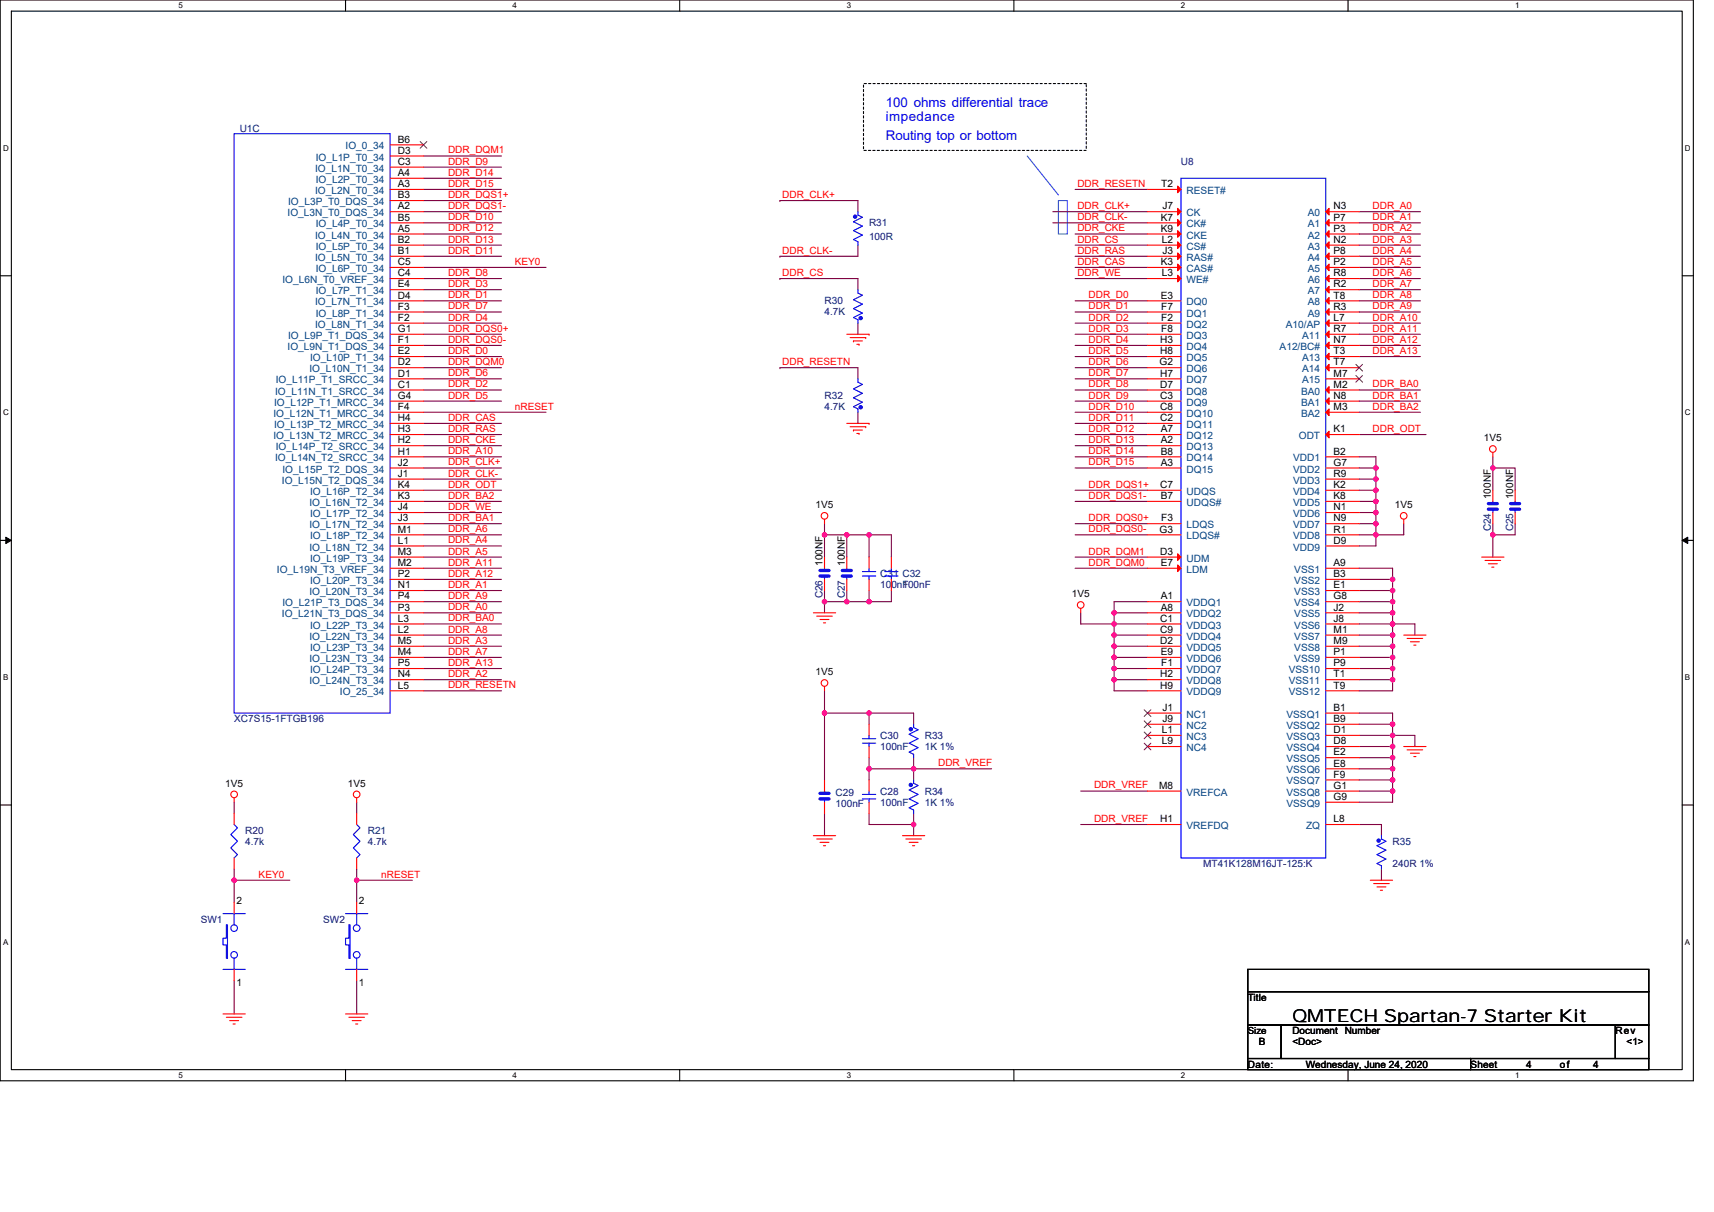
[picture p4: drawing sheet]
<svg xmlns="http://www.w3.org/2000/svg" width="297mm" height="210mm" viewBox="0 0 297 210" stroke-linecap="round" stroke-linejoin="round" font-family="sans-serif">
<path d="M0 0h293.5v187.2h-293.5zM2 1.9h289.5v183.4h-289.5z" fill="none" stroke="#000" stroke-width=".19"/>
<g fill="#fff">
<path d="M30.9 .2h.8v1.5h-.8z"/>
<path d="M30.9 185.5h.8v1.6h-.8z"/>
</g>
<path d="M59.9 0v1.9M59.9 185.3v1.9" fill="none" stroke="#000" stroke-width=".19"/>
<g fill="#fff">
<path d="M88.8 .2h.8v1.5h-.8z"/>
<path d="M88.8 185.5h.8v1.6h-.8z"/>
</g>
<path d="M117.8 0v1.9M117.8 185.3v1.9" fill="none" stroke="#000" stroke-width=".19"/>
<g fill="#fff">
<path d="M146.7 .2h.8v1.5h-.8z"/>
<path d="M146.7 185.5h.8v1.6h-.8z"/>
</g>
<path d="M175.7 0v1.9M175.7 185.3v1.9" fill="none" stroke="#000" stroke-width=".19"/>
<g fill="#fff">
<path d="M204.7 .2h.7v1.5h-.7z"/>
<path d="M204.7 185.5h.7v1.6h-.7z"/>
</g>
<path d="M233.6 0v1.9M233.6 185.3v1.9" fill="none" stroke="#000" stroke-width=".19"/>
<g fill="#fff">
<path d="M262.6 .2h.7v1.5h-.7z"/>
<path d="M262.6 185.5h.7v1.6h-.7z"/>
<path d="M.5 24.9h1v1.5h-1z"/>
<path d="M292 24.9h1v1.5h-1z"/>
<path d="M.5 70.7h1v1.5h-1z"/>
<path d="M292 70.7h1v1.5h-1z"/>
</g>
<path d="M0 47.8h2M291.5 47.8h2" fill="none" stroke="#000" stroke-width=".19"/>
<g fill="#fff">
<path d="M.5 116.5h.9v1.6h-.9z"/>
<path d="M292 116.5h.9v1.6h-.9z"/>
</g>
<path d="M0 93.6h2M291.5 93.6h2" fill="none" stroke="#000" stroke-width=".19"/>
<path d="M1 93.1l1 .5-1 .6zM291.5 93.6l1-.5v1.1z" fill="#000"/>
<path d="M1 93.1l1 .5-1 .6zM291.5 93.6l1-.5v1.1z" fill="none" stroke="#000" stroke-width=".17"/>
<g fill="#fff">
<path d="M.5 162.4h.9v1.5h-.9z"/>
<path d="M292 162.4h.9v1.5h-.9z"/>
</g>
<path d="M0 139.5h2M291.5 139.5h2M216.2 167.9h69.5v3.9h-69.5zM216.2 171.8h69.5v5.8h-69.5zM216.2 177.6h5.8v5.8h-5.8zM222 177.6h57.9v5.8h-57.9zM279.9 177.6h5.8v5.8h-5.8zM216.2 183.4h38.7v1.9h-38.7zM254.9 183.4h30.8v1.9h-30.8z" fill="none" stroke="#000" stroke-width=".19"/>
<path d="M178 27l5.4 6.8M183.4 34.7h1.6v5.8h-1.6z" fill="none" stroke="#0080ff" stroke-width=".19"/>
<path d="M149.6 14.5h38.7v11.6h-38.7z" fill="none" stroke="#000" stroke-width=".19" stroke-dasharray=".4 .4"/>
<g fill="none" stroke="#800040" stroke-width=".19">
<path d="M73.4 29h13.5M73.4 30.9h13.5M73.4 27h13.5M73.4 32.8h13.5M73.4 38.6h13.5M73.4 34.7h13.5M73.4 36.7h13.5M135.2 34.7h13.5v2M135.2 34.7h.1M182.5 38.6h16.4M182.5 36.7h16.4M186.3 32.8h12.6"/>
<path d="M235.5 38.6h10.7M235.5 36.7h10.7M73.4 59.8h13.5M73.4 57.9h13.5M73.4 56h13.5M73.4 50.2h13.5M73.4 54.1h13.5M73.4 52.1h13.5M73.4 40.5h13.5M73.4 42.5h13.5M73.4 44.4h13.5M73.4 48.3h13.5"/>
<path d="M73.4 46.3h21.2M135.2 48.3h13.5v1.9M135.2 44.4h.1M135.2 48.3h.1M148.7 56v1.9M148.7 42.5v1.9h-13.5M186.3 59.8h12.6M186.3 57.9h12.6M186.3 56h12.6M186.3 54.1h12.6M186.3 52.1h12.6M186.3 44.4h12.6"/>
<path d="M186.3 42.5h12.6M186.3 40.5h12.6M186.3 48.3h12.6M186.3 46.3h12.6M235.5 44.4h10.7M235.5 42.5h10.7M235.5 40.5h10.7M235.5 52.1h10.7M235.5 50.2h10.7M235.5 48.3h10.7M235.5 46.3h10.7M235.5 59.8h10.7"/>
<path d="M235.5 57.9h10.7M235.5 56h10.7M235.5 54.1h10.7M73.4 77.2h13.5M73.4 75.3h13.5M73.4 73.4h13.5M73.4 79.1h13.5M73.4 61.8h13.5M73.4 63.7h13.5M73.4 65.6h13.5M73.4 67.6h13.5M73.4 69.5h13.5"/>
<path d="M73.4 71.4h21.2M135.2 63.7h13.5v1.9M135.2 63.7h.1M148.7 71.4v2M186.3 69.5h12.6M186.3 67.6h12.6M186.3 65.6h12.6M186.3 63.7h12.6M186.3 61.8h12.6M186.3 79.1h12.6M186.3 77.2h12.6M186.3 75.3h12.6"/>
<path d="M186.3 73.4h12.6M186.3 71.4h12.6M235.5 75.3h11.6M235.5 61.8h10.7M235.5 71.4h10.7M235.5 69.5h10.7M235.5 67.6h10.7M235.5 79.1h2.9v2M258.7 79.1v2M73.4 88.8h13.5M73.4 86.9h13.5M73.4 84.9h13.5"/>
<path d="M73.4 83h13.5M73.4 81.1h13.5M73.4 96.5h13.5M73.4 94.6h13.5M73.4 92.7h13.5M73.4 90.7h13.5M73.4 98.5h13.5M142.9 92.7v3.8M142.9 90.7v2h3.8M146.7 92.7v3.8M146.7 92.7h3.9M150.6 92.7h.1"/>
<path d="M150.6 92.7v3.8M150.6 92.7h3.9v3.8M186.3 81.1h12.6M186.3 84.9h12.6M186.3 86.9h12.6M186.3 90.7h12.6M186.3 92.7h12.6M186.3 98.5h12.6M186.3 96.5h12.6M235.5 92.7h2.9M235.5 88.8h2.9M235.5 90.7h2.9"/>
<path d="M235.5 81.1h2.9M235.5 83h2.9v1.9M235.5 84.9h2.9v2M235.5 86.9h2.9v1.9M235.5 98.5h5.8v1.9M238.4 92.7v1.9h-2.9M238.4 88.8v1.9M238.4 81.1v1.9M238.4 90.7v2M243.3 90.7v2h-4.9M258.7 81.1h3.9v3.8M258.7 81.1v3.8"/>
<path d="M258.7 90.7v2M258.7 92.7v3.8M262.6 90.7v2h-3.9M73.4 104.2h13.5M73.4 106.2h13.5M73.4 119.7h13.5M73.4 110h13.5M73.4 108.1h13.5M73.4 102.3h13.5M73.4 100.4h13.5M73.4 112h13.5M73.4 113.9h13.5"/>
<path d="M73.4 115.8h13.5M73.4 117.8h13.5M142.9 119.7v3.8M142.9 102.3v1.9h3.8M142.9 104.2h.1M142.9 104.2v2M146.7 102.3v1.9M146.7 104.2h3.9M150.6 102.3v1.9h3.9v-1.9M150.6 104.2h.1M187.3 106.2v1.9h5.8M193.1 106.2v1.9"/>
<path d="M193.1 106.2h.1M193.1 117.8v1.9h5.8M193.1 113.9v1.9M193.1 113.9h5.8M193.1 112v1.9M193.1 110v2M193.1 108.1v1.9M193.1 115.8v2M193.1 106.2h5.8M193.1 112h5.8M193.1 110h5.8M193.1 108.1h5.8"/>
<path d="M193.1 117.8h5.8M193.1 115.8h5.8M198.9 104.2h-5.8v2M235.5 113.9h5.8M235.5 104.2h5.8M235.5 102.3h5.8M235.5 100.4h5.8v1.9M235.5 112h5.8v1.9M235.5 110h5.8M235.5 108.1h5.8M235.5 106.2h5.8M235.5 117.8h5.8"/>
<path d="M235.5 115.8h5.8M241.3 108.1h3.9v1.9M241.3 102.3v1.9M241.3 117.8v1.9h-5.8M241.3 110v2M241.3 106.2v1.9M241.3 108.1v1.9M241.3 113.9v1.9M241.3 115.8v2M241.3 104.2v2M40.6 139v1.9M61.8 139v1.9"/>
<path d="M142.9 123.5v11.6M142.9 123.5h.1M142.9 123.5h7.7M150.6 123.5h7.7v2M150.6 133.2h7.7M150.6 133.2v1.9M150.6 131.3v1.9M150.6 123.5v2M158.3 133.2v1.9M158.3 131.3v1.9M158.3 133.2h13.5M187.3 137.1h11.6"/>
<path d="M235.5 137.1h5.8v1.9h-5.8M235.5 123.5h5.8v2M235.5 129.3h5.8M235.5 127.4h5.8v1.9M235.5 125.5h5.8v1.9h3.9v1.9M235.5 133.2h5.8M235.5 131.3h5.8M235.5 135.1h5.8M241.3 135.1v2M241.3 129.3v2M241.3 133.2v1.9M241.3 131.3v1.9"/>
<path d="M40.6 152.5h9.6M40.6 150.6v5.8M61.8 152.5h9.7M61.8 152.5v3.9M61.8 150.6v1.9M142.9 140.9v3.9M150.6 140.9v1.9h7.7M158.3 140.9v1.9M158.3 142.8v2M187.3 142.8h11.6M235.5 142.8h3.9v2M239.4 150.6v1.9"/>
<path d="M40.6 169.9v5.8M61.8 169.9v5.8"/>
</g>
<g fill="#f0f" stroke="#f0f" stroke-width=".19">
<circle cx="238.4" cy="88.8" r=".38"/>
<circle cx="238.4" cy="81.1" r=".38"/>
<circle cx="238.4" cy="84.9" r=".38"/>
<circle cx="238.4" cy="86.9" r=".38"/>
<circle cx="238.4" cy="83" r=".38"/>
<circle cx="241.3" cy="131.3" r=".38"/>
<circle cx="241.3" cy="129.3" r=".38"/>
<circle cx="241.3" cy="127.4" r=".38"/>
<circle cx="241.3" cy="125.5" r=".38"/>
<circle cx="241.3" cy="135.1" r=".38"/>
<circle cx="241.3" cy="133.2" r=".38"/>
<circle cx="241.3" cy="137.1" r=".38"/>
<circle cx="238.4" cy="90.7" r=".38"/>
<circle cx="241.3" cy="113.9" r=".38"/>
<circle cx="150.6" cy="123.5" r=".38"/>
<circle cx="142.9" cy="123.5" r=".38"/>
<circle cx="241.3" cy="104.2" r=".38"/>
<circle cx="241.3" cy="102.3" r=".38"/>
<circle cx="241.3" cy="100.4" r=".38"/>
<circle cx="241.3" cy="112" r=".38"/>
<circle cx="241.3" cy="110" r=".38"/>
<circle cx="241.3" cy="106.2" r=".38"/>
<circle cx="241.3" cy="108.1" r=".38"/>
<circle cx="241.3" cy="117.8" r=".38"/>
<circle cx="241.3" cy="115.8" r=".38"/>
<circle cx="158.3" cy="142.8" r=".38"/>
<circle cx="158.3" cy="133.2" r=".38"/>
<circle cx="258.7" cy="81.1" r=".38"/>
<circle cx="258.7" cy="92.7" r=".38"/>
<circle cx="238.4" cy="92.7" r=".38"/>
<circle cx="193.1" cy="106.2" r=".38"/>
<circle cx="193.1" cy="112" r=".38"/>
<circle cx="193.1" cy="113.9" r=".38"/>
<circle cx="193.1" cy="110" r=".38"/>
<circle cx="142.9" cy="92.7" r=".38"/>
<circle cx="193.1" cy="108.1" r=".38"/>
<circle cx="193.1" cy="117.8" r=".38"/>
<circle cx="193.1" cy="115.8" r=".38"/>
<circle cx="142.9" cy="104.2" r=".38"/>
<circle cx="150.6" cy="133.2" r=".38"/>
<circle cx="146.7" cy="92.7" r=".38"/>
<circle cx="150.6" cy="92.7" r=".38"/>
<circle cx="146.7" cy="104.2" r=".38"/>
<circle cx="150.6" cy="104.2" r=".38"/>
<circle cx="61.8" cy="152.5" r=".38"/>
<circle cx="40.6" cy="152.5" r=".38"/>
</g>
<g fill="none" stroke="#f00" stroke-width=".19">
<path d="M67.6 25.1h5.8M67.6 27h5.8M67.6 29h5.8M67.6 30.9h5.8M67.6 32.8h5.8M67.6 34.7h5.8M67.6 36.7h5.8M67.6 38.6h5.8M198.9 36.7h5.8M198.9 38.6h5.8M198.9 32.8h5.8M229.8 36.7h5.7"/>
<path d="M229.8 38.6h5.7M67.6 40.5h5.8M67.6 42.5h5.8M67.6 44.4h5.8M67.6 46.3h5.8M67.6 48.3h5.8M67.6 50.2h5.8M67.6 52.1h5.8M67.6 54.1h5.8M67.6 56h5.8M67.6 57.9h5.8M67.6 59.8h5.8"/>
<path d="M146.7 57.9h3.9M147.3 58.5h2.7M147.9 59.1h1.6M147.9 59.1h.1M148.5 59.7h.4M148.9 59.7h.1M150 58.5h.1M150.6 57.9h.1M198.9 40.5h5.8M198.9 42.5h5.8M198.9 44.4h5.8M198.9 46.3h5.8"/>
<path d="M198.9 48.3h5.8M198.9 52.1h5.8M198.9 54.1h5.8M198.9 56h5.8M198.9 57.9h5.8M198.9 59.8h5.8M229.8 40.5h5.7M229.8 42.5h5.7M229.8 44.4h5.7M229.8 46.3h5.7M229.8 48.3h5.7M229.8 50.2h5.7"/>
<path d="M229.8 52.1h5.7M229.8 54.1h5.7M229.8 56h5.7M229.8 57.9h5.7M229.8 59.8h5.7M67.6 61.8h5.8M67.6 63.7h5.8M67.6 65.6h5.8M67.6 67.6h5.8M67.6 69.5h5.8M67.6 71.4h5.8M67.6 73.4h5.8"/>
<path d="M67.6 75.3h5.8M67.6 77.2h5.8M67.6 79.1h5.8M146.7 73.4h3.9M147.3 73.9h2.7M147.9 74.5h1.6M147.9 74.5h.1M148.5 75.1h.4M148.7 71.4h.1M148.7 65.6h.1M148.9 75.1h.1M150 73.9h.1"/>
<path d="M150.6 73.4h.1M198.9 61.8h5.8M198.9 63.7h5.8M198.9 65.6h5.8M198.9 67.6h5.8M198.9 71.4h5.8M198.9 73.4h5.8M198.9 79.1h5.8M198.9 75.3h5.8M198.9 77.2h5.8M198.9 69.5h5.8M229.8 61.8h5.7"/>
<path d="M229.8 63.7h5.7M229.8 67.6h5.7M229.8 69.5h5.7M229.8 71.4h5.7M229.8 75.3h5.7M229.8 79.1h5.7M229.8 65.6h5.7M258.7 78.4v.7M67.6 81.1h5.8M67.6 83h5.8M67.6 84.9h5.8M67.6 86.9h5.8"/>
<path d="M67.6 88.8h5.8M67.6 90.7h5.8M67.6 92.7h5.8M67.6 94.6h5.8M67.6 96.5h5.8M67.6 98.5h5.8M142.9 90v.7M146.7 96.5v2M150.6 96.5v2M154.5 96.5v2M198.9 86.9h5.8M198.9 96.5h5.8"/>
<path d="M198.9 98.5h5.8M198.9 92.7h5.8M198.9 84.9h5.8M198.9 90.7h5.8M198.9 81.1h5.8M229.8 98.5h5.7M229.8 81.1h5.7M229.8 94.6h5.7M229.8 84.9h5.7M229.8 86.9h5.7M229.8 88.8h5.7M229.8 90.7h5.7"/>
<path d="M229.8 92.7h5.7M229.8 83h5.7M243.3 90v.7M256.8 96.5h3.8M257.4 97.1h2.7M257.9 97.7h1.6M258.5 98.3h.4M258.7 84.9v2M258.7 88.8v1.9M262.6 84.9v2M262.6 88.8v1.9M67.6 100.4h5.8"/>
<path d="M67.6 102.3h5.8M67.6 104.2h5.8M67.6 106.2h5.8M67.6 108.1h5.8M67.6 110h5.8M67.6 112h5.8M67.6 113.9h5.8M67.6 115.8h5.8M67.6 117.8h5.8M67.6 119.7h5.8M141 106.2h3.8M141.5 106.7h2.7"/>
<path d="M142.1 107.3h1.6M142.7 107.9h.4M142.9 118.9v.8M146.7 100.4v1.9M150.6 100.4v1.9M154.5 100.4v1.9M187.3 105.4v.8M198.9 104.2h5.8M198.9 106.2h5.8M198.9 108.1h5.8M198.9 110h5.8M198.9 112h5.8"/>
<path d="M198.9 113.9h5.8M198.9 115.8h5.8M198.9 117.8h5.8M198.9 119.7h5.8M229.8 100.4h5.7M229.8 102.3h5.7M229.8 104.2h5.7M229.8 106.2h5.7M229.8 108.1h5.7M229.8 110h5.7M229.8 112h5.7M229.8 113.9h5.7"/>
<path d="M229.8 115.8h5.7M229.8 117.8h5.7M229.8 119.7h5.7M243.3 110h3.8M243.8 110.6h2.8M244.4 111.2h1.6M245 111.8h.4M40.6 138.2v.8M61.8 138.2v.8M142.9 135.1v2M142.9 139v1.9M150.6 135.1v2"/>
<path d="M150.6 139v1.9M150.6 125.5v1.9M150.6 129.3v2M158.3 135.1h.1M158.3 125.5h.1M158.3 131.3h.1M198.9 123.5h5.8M198.9 125.5h5.8M198.9 127.4h5.8M198.9 129.3h5.8M198.9 137.1h5.8M229.8 129.3h5.7"/>
<path d="M229.8 127.4h5.7M229.8 125.5h5.7M229.8 123.5h5.7M229.8 131.3h5.7M229.8 133.2h5.7M229.8 135.1h5.7M229.8 137.1h5.7M229.8 139h5.7M243.3 129.3h3.8M243.8 129.9h2.8M244.4 130.5h1.6M245 131.1h.4"/>
<path d="M40.6 156.4v1.9M40.6 140.9v1.9M40.6 148.6v2M61.8 156.4v1.9M61.8 140.9v1.9M61.8 148.6v2M141 144.8h3.8M141.5 145.4h2.7M142.1 145.9h1.6M142.7 146.5h.4M156.4 144.8h3.9M157 145.4h2.7"/>
<path d="M157.6 145.9h1.5M158.1 146.5h.4M158.3 140.9h.1M198.9 142.8h5.8M229.8 142.8h5.7M237.5 152.5h3.8M238.1 153.1h2.7M238.6 153.7h1.6M239.2 154.2h.4M239.4 144.8h.1M239.4 150.6h.1M38.6 175.7h3.9"/>
<path d="M39.2 176.2h2.7M39.8 176.8h1.6M40.4 177.4h.4M40.6 167.9v2M59.9 175.7h3.8M60.5 176.2h2.7M61 176.8h1.6M61.6 177.4h.4M61.8 167.9v2"/>
<circle cx="258.7" cy="77.8" r=".58"/>
<circle cx="142.9" cy="89.4" r=".58"/>
<circle cx="243.3" cy="89.4" r=".58"/>
<circle cx="142.9" cy="118.3" r=".58"/>
<circle cx="187.3" cy="104.8" r=".58"/>
<circle cx="40.6" cy="137.6" r=".58"/>
<circle cx="61.8" cy="137.6" r=".58"/>
</g>
<g fill="none" stroke="#00f" stroke-width=".19">
<path d="M40.6 23.2h27v100.3h-27zM148.7 36.7v.6l.8 .3-1.6 .8 1.6 .8-1.6 .8 1.6 .7-1.6 .8 .8 .4v.6M204.7 30.9h25.1v117.7h-25.1zM148.7 65.6v.6l.8 .4-1.6 .8 1.6 .7-1.6 .8 1.6 .8-1.6 .8 .8 .3v.6M146.7 98.5v.3M146.7 99.8v.6M149.5 99h2.3M149.5 99.8h2.3M150.6 98.5v.5M150.6 99.8v.6M153.3 99h2.3M153.3 99.8h2.3"/>
<path d="M154.5 98.5v.5M154.5 99.8v.6M258.7 86.9v.4M258.7 88.2v.6M262.6 86.9v.4M262.6 88.2v.6M142.9 137.1v.3M142.9 138.4v.6M149.5 137.6h2.3M149.5 138.4h2.3M149.5 128h2.3M149.5 128.8h2.3"/>
<path d="M150.6 137.1v.5M150.6 138.4v.6M150.6 127.4v.6M150.6 128.8v.5M158.3 135.1v.6l.8 .4-1.5 .8 1.5 .7-1.5 .8 1.5 .8-1.5 .8 .7 .3v.6M158.3 125.5v.6l.8 .3-1.5 .8 1.5 .8-1.5 .8 1.5 .7-1.5 .8 .7 .4v.6M38.6 158.3h3.9M40.6 158.3v1.9M40.6 142.8l.6 .6-1.2 1.2 1.2 1.1-1.2 1.2 1.2 1.2-.6 .5M59.9 158.3h3.8M61.8 158.3v1.9M61.8 142.8l.6 .6-1.2 1.2 1.2 1.1-1.2 1.2 1.2 1.2-.6 .5"/>
<path d="M239.4 144.8v.6l.8 .3-1.6 .8 1.6 .8-1.6 .8 1.6 .7-1.6 .8 .8 .4v.6M38.6 167.9h3.9M39.2 160.2h.2v5.8h-.2v-2.3h-.6v-1.2h.6zM40.6 166v1.9M59.9 167.9h3.8M60.5 160.2h.2v5.8h-.2v-2.3h-.6v-1.2h.6zM61.8 166v1.9"/>
<circle cx="40.6" cy="160.8" r=".58"/>
<circle cx="40.6" cy="165.4" r=".58"/>
<circle cx="61.8" cy="160.8" r=".58"/>
<circle cx="61.8" cy="165.4" r=".58"/>
</g>
<g fill="#00f" stroke="#00f" stroke-width=".19">
<circle cx="157.8" cy="136" r=".29"/>
<circle cx="157.8" cy="126.3" r=".29"/>
<circle cx="238.9" cy="145.6" r=".29"/>
<circle cx="149.2" cy="70.6" r=".29"/>
</g>
<path d="M146 98.8h1.5M146 99.8h1.5M257.9 87.3h1.6M257.9 88.2h1.6M261.8 87.3h1.5M261.8 88.2h1.5M142.1 137.4h1.6M142.1 138.4h1.6" fill="none" stroke="#00f" stroke-width=".58"/>
<g fill="#f00" stroke="#f00" stroke-width=".19">
<path d="M204.1 36.1l.6 .6-.6 .6z"/>
<path d="M204.1 38l.6 .6-.6 .6z"/>
<path d="M204.1 40l.6 .5-.6 .6z"/>
<path d="M204.1 41.9l.6 .6-.6 .5z"/>
<path d="M204.1 43.8l.6 .6-.6 .6z"/>
<path d="M204.1 45.8l.6 .5-.6 .6z"/>
<path d="M204.1 47.7l.6 .6-.6 .5z"/>
<path d="M229.8 36.7l.5-.6v1.2z"/>
<path d="M229.8 38.6l.5-.6v1.2z"/>
<path d="M229.8 40.5l.5-.5v1.1z"/>
<path d="M229.8 42.5l.5-.6v1.1z"/>
<path d="M229.8 44.4l.5-.6v1.2z"/>
<path d="M229.8 46.3l.5-.5v1.1z"/>
<path d="M229.8 48.3l.5-.6v1.1z"/>
<path d="M229.8 50.2l.5-.6v1.2z"/>
<path d="M229.8 52.1l.5-.6v1.2z"/>
<path d="M229.8 54.1l.5-.6v1.1z"/>
<path d="M229.8 56l.5-.6v1.2z"/>
<path d="M229.8 57.9l.5-.6v1.2z"/>
<path d="M229.8 59.8l.5-.5v1.1z"/>
<path d="M229.8 61.8l.5-.6v1.2z"/>
<path d="M229.8 63.7l.5-.6v1.2z"/>
<path d="M229.8 67.6l.5-.6v1.1z"/>
<path d="M229.8 69.5l.5-.6v1.2z"/>
<path d="M229.8 71.4l.5-.6v1.2z"/>
<path d="M229.8 75.3l.5-.6v1.2z"/>
<path d="M204.1 95.9l.6 .6-.6 .6z"/>
<path d="M204.1 97.9l.6 .6-.6 .5z"/>
<path d="M204.1 32.2l.6 .6-.6 .6z"/>
</g>
<g fill="none" stroke="#804000" stroke-width=".17">
<path d="M72.8 24.5l1.2 1.2M74 24.5l-1.2 1.2M235 63.1l1.1 1.2M235 65.1l1.1 1.1M236.1 63.1l-1.1 1.2M236.1 65.1l-1.1 1.1M198.3 123l1.2 1.1M198.3 124.9l1.2 1.2M198.3 126.8l1.2 1.2M198.3 128.8l1.2 1.1M199.4 123l-1.1 1.1M199.4 124.9l-1.1 1.2"/>
<path d="M199.4 126.8l-1.1 1.2M199.4 128.8l-1.1 1.1"/>
</g>
<circle cx="148.2" cy="37.5" r=".29" fill="#00f"/>
<g fill="none" stroke="#00f" stroke-width=".19">
<path d="M148.7 50.2v.6l.8 .4-1.6 .7 1.6 .8-1.6 .8 1.6 .7-1.6 .8 .8 .4v.6M142.9 98.5v.3M142.9 99.8v.6"/>
<circle cx="148.2" cy="37.5" r=".29"/>
</g>
<path d="M148.7 36.7h.1M148.7 42.5h.1M148.7 56h.1M148.7 50.2h.1M142.9 96.5v2M142.9 100.4v1.9" fill="none" stroke="#f00" stroke-width=".19"/>
<path d="M142.1 98.8h1.6M142.1 99.8h1.6" fill="none" stroke="#00f" stroke-width=".58"/>
<circle cx="149.2" cy="55.1" r=".29" fill="#00f" stroke="#00f" stroke-width=".19"/>
<g fill="#f0f" stroke="#f0f" stroke-width=".19">
<circle cx="238.4" cy="88.8" r=".38"/>
<circle cx="238.4" cy="81.1" r=".38"/>
<circle cx="238.4" cy="84.9" r=".38"/>
<circle cx="238.4" cy="86.9" r=".38"/>
<circle cx="238.4" cy="83" r=".38"/>
<circle cx="241.3" cy="131.3" r=".38"/>
<circle cx="241.3" cy="129.3" r=".38"/>
<circle cx="241.3" cy="127.4" r=".38"/>
<circle cx="241.3" cy="125.5" r=".38"/>
<circle cx="241.3" cy="135.1" r=".38"/>
<circle cx="241.3" cy="133.2" r=".38"/>
<circle cx="241.3" cy="137.1" r=".38"/>
<circle cx="238.4" cy="90.7" r=".38"/>
<circle cx="241.3" cy="113.9" r=".38"/>
<circle cx="150.6" cy="123.5" r=".38"/>
<circle cx="142.9" cy="123.5" r=".38"/>
<circle cx="241.3" cy="104.2" r=".38"/>
<circle cx="241.3" cy="102.3" r=".38"/>
<circle cx="241.3" cy="100.4" r=".38"/>
<circle cx="241.3" cy="112" r=".38"/>
<circle cx="241.3" cy="110" r=".38"/>
<circle cx="241.3" cy="106.2" r=".38"/>
<circle cx="241.3" cy="108.1" r=".38"/>
<circle cx="241.3" cy="117.8" r=".38"/>
<circle cx="241.3" cy="115.8" r=".38"/>
<circle cx="158.3" cy="142.8" r=".38"/>
<circle cx="158.3" cy="133.2" r=".38"/>
<circle cx="258.7" cy="81.1" r=".38"/>
<circle cx="258.7" cy="92.7" r=".38"/>
<circle cx="238.4" cy="92.7" r=".38"/>
<circle cx="193.1" cy="106.2" r=".38"/>
<circle cx="193.1" cy="112" r=".38"/>
<circle cx="193.1" cy="113.9" r=".38"/>
<circle cx="193.1" cy="110" r=".38"/>
<circle cx="142.9" cy="92.7" r=".38"/>
<circle cx="193.1" cy="108.1" r=".38"/>
<circle cx="193.1" cy="117.8" r=".38"/>
<circle cx="193.1" cy="115.8" r=".38"/>
<circle cx="142.9" cy="104.2" r=".38"/>
<circle cx="150.6" cy="133.2" r=".38"/>
<circle cx="146.7" cy="92.7" r=".38"/>
<circle cx="150.6" cy="92.7" r=".38"/>
<circle cx="146.7" cy="104.2" r=".38"/>
<circle cx="150.6" cy="104.2" r=".38"/>
<circle cx="61.8" cy="152.5" r=".38"/>
<circle cx="40.6" cy="152.5" r=".38"/>
</g>
<text font-size="3.1" x="224" y="177.1">QMTECH Spartan-7 Starter Kit</text>
<g font-size="2.3" fill="#00f">
<text x="153.5" y="18.5">100 ohms differential trace</text>
<text x="153.5" y="20.9">impedance</text>
<text x="153.5" y="24.3">Routing top or bottom</text>
</g>
<g font-size="1.7" fill="#000080">
<text x="41.5" y="22.8">U1C</text>
<text x="204.7" y="28.6">U8</text>
<text x="150.6" y="39.2">R31</text>
<text x="150.6" y="41.5">100R</text>
<text x="142.9" y="52.7">R30</text>
<text x="142.9" y="54.7">4.7K</text>
<text x="142.9" y="69.1">R32</text>
<text x="142.9" y="71.1">4.7K</text>
<text x="258.4" y="92.1" transform="rotate(-90 258.4 92.1)">C24</text>
<text x="262.2" y="92.1" transform="rotate(-90 262.2 92.1)">C25</text>
<text x="152.5" y="100">C31 C32</text>
<text x="152.5" y="101.9">100nF</text>
<text x="156.4" y="101.9">100nF</text>
<text x="142.6" y="103.7" transform="rotate(-90 142.6 103.7)">C26</text>
<text x="146.4" y="103.7" transform="rotate(-90 146.4 103.7)">C27</text>
<text x="40.6" y="125.1">XC7S15-1FTGB196</text>
<text x="152.5" y="128">C30</text>
<text x="152.5" y="129.9">100nF</text>
<text x="160.3" y="128">R33</text>
<text x="160.3" y="129.9">1K 1%</text>
<text x="144.8" y="137.9">C29</text>
<text x="152.5" y="137.7">C28</text>
<text x="160.3" y="137.7">R34</text>
<text x="144.8" y="139.8">100nF</text>
<text x="152.5" y="139.6">100nF</text>
<text x="160.3" y="139.6">1K 1%</text>
<text x="42.5" y="144.4">R20</text>
<text x="42.5" y="146.3">4.7k</text>
<text x="63.7" y="144.4">R21</text>
<text x="63.7" y="146.3">4.7k</text>
<text x="241.3" y="146.3">R35</text>
<text x="208.5" y="150.2">MT41K128M16JT-125:K</text>
<text x="241.3" y="150.2">240R 1%</text>
<text x="34.8" y="159.9">SW1</text>
<text x="56" y="159.9">SW2</text>
</g>
<g font-size="1.7" fill="#004080">
<text x="54.6" y="29.7">IO_L1N_T0_34</text>
<text x="54.7" y="27.8">IO_L1P_T0_34</text>
<text x="59.9" y="25.9">IO_0_34</text>
<text x="49.9" y="35.5">IO_L3P_T0_DQS_34</text>
<text x="54.6" y="33.6">IO_L2N_T0_34</text>
<text x="54.7" y="31.7">IO_L2P_T0_34</text>
<text x="205.6" y="33.6">RESET#</text>
<text x="49.8" y="37.5">IO_L3N_T0_DQS_34</text>
<text x="54.6" y="41.3">IO_L4N_T0_34</text>
<text x="54.7" y="39.4">IO_L4P_T0_34</text>
<text x="205.6" y="37.5">CK</text>
<text x="205.6" y="39.4">CK#</text>
<text x="205.6" y="41.3">CKE</text>
<text x="226.6" y="37.5">A0</text>
<text x="226.6" y="39.4">A1</text>
<text x="226.6" y="41.3">A2</text>
<text x="54.6" y="45.2">IO_L5N_T0_34</text>
<text x="54.7" y="43.3">IO_L5P_T0_34</text>
<text x="54.7" y="47.1">IO_L6P_T0_34</text>
<text x="205.6" y="43.3">CS#</text>
<text x="205.6" y="45.2">RAS#</text>
<text x="205.6" y="47.1">CAS#</text>
<text x="226.6" y="43.3">A3</text>
<text x="226.6" y="45.2">A4</text>
<text x="226.6" y="47.1">A5</text>
<text x="49" y="49">IO_L6N_T0_VREF_34</text>
<text x="54.6" y="52.9">IO_L7N_T1_34</text>
<text x="54.7" y="51">IO_L7P_T1_34</text>
<text x="205.6" y="49">WE#</text>
<text x="205.6" y="52.9">DQ0</text>
<text x="226.6" y="49">A6</text>
<text x="226.6" y="51">A7</text>
<text x="226.6" y="52.9">A8</text>
<text x="49.9" y="58.7">IO_L9P_T1_DQS_34</text>
<text x="54.6" y="56.8">IO_L8N_T1_34</text>
<text x="54.7" y="54.8">IO_L8P_T1_34</text>
<text x="205.6" y="54.8">DQ1</text>
<text x="205.6" y="56.8">DQ2</text>
<text x="205.6" y="58.7">DQ3</text>
<text x="222.8" y="56.8">A10/AP</text>
<text x="225.7" y="58.7">A11</text>
<text x="226.6" y="54.8">A9</text>
<text x="49.8" y="60.6">IO_L9N_T1_DQS_34</text>
<text x="53.6" y="64.5">IO_L10N_T1_34</text>
<text x="53.7" y="62.6">IO_L10P_T1_34</text>
<text x="205.6" y="60.6">DQ4</text>
<text x="205.6" y="62.6">DQ5</text>
<text x="205.6" y="64.5">DQ6</text>
<text x="221.8" y="60.6">A12/BC#</text>
<text x="225.7" y="62.6">A13</text>
<text x="225.7" y="64.5">A14</text>
<text x="47.5" y="70.3">IO_L12P_T1_MRCC_34</text>
<text x="47.7" y="68.4">IO_L11N_T1_SRCC_34</text>
<text x="47.8" y="66.4">IO_L11P_T1_SRCC_34</text>
<text x="205.6" y="66.4">DQ7</text>
<text x="205.6" y="68.4">DQ8</text>
<text x="205.6" y="70.3">DQ9</text>
<text x="225.5" y="68.4">BA0</text>
<text x="225.5" y="70.3">BA1</text>
<text x="225.7" y="66.4">A15</text>
<text x="47.4" y="72.2">IO_L12N_T1_MRCC_34</text>
<text x="47.4" y="76.1">IO_L13N_T2_MRCC_34</text>
<text x="47.5" y="74.1">IO_L13P_T2_MRCC_34</text>
<text x="205.6" y="72.2">DQ10</text>
<text x="205.6" y="74.1">DQ11</text>
<text x="205.6" y="76.1">DQ12</text>
<text x="225.1" y="76.1">ODT</text>
<text x="225.5" y="72.2">BA2</text>
<text x="47.7" y="79.9">IO_L14N_T2_SRCC_34</text>
<text x="47.8" y="78">IO_L14P_T2_SRCC_34</text>
<text x="48.9" y="83.8">IO_L15N_T2_DQS_34</text>
<text x="49" y="81.9">IO_L15P_T2_DQS_34</text>
<text x="205.6" y="79.9">DQ14</text>
<text x="205.6" y="81.9">DQ15</text>
<text x="205.6" y="78">DQ13</text>
<text x="224.1" y="79.9">VDD1</text>
<text x="224.1" y="81.9">VDD2</text>
<text x="224.1" y="83.8">VDD3</text>
<text x="53.6" y="87.7">IO_L16N_T2_34</text>
<text x="53.7" y="85.7">IO_L16P_T2_34</text>
<text x="53.7" y="89.6">IO_L17P_T2_34</text>
<text x="205.6" y="87.7">UDQS#</text>
<text x="205.6" y="85.7">UDQS</text>
<text x="224.1" y="85.7">VDD4</text>
<text x="224.1" y="87.7">VDD5</text>
<text x="224.1" y="89.6">VDD6</text>
<text x="53.6" y="91.5">IO_L17N_T2_34</text>
<text x="53.6" y="95.4">IO_L18N_T2_34</text>
<text x="53.7" y="93.4">IO_L18P_T2_34</text>
<text x="205.6" y="93.4">LDQS#</text>
<text x="205.6" y="91.5">LDQS</text>
<text x="224.1" y="95.4">VDD9</text>
<text x="224.1" y="91.5">VDD7</text>
<text x="224.1" y="93.4">VDD8</text>
<text x="48" y="99.2">IO_L19N_T3_VREF_34</text>
<text x="53.7" y="97.3">IO_L19P_T3_34</text>
<text x="53.7" y="101.2">IO_L20P_T3_34</text>
<text x="205.6" y="97.3">UDM</text>
<text x="205.6" y="99.2">LDM</text>
<text x="224.3" y="99.2">VSS1</text>
<text x="224.3" y="101.2">VSS2</text>
<text x="48.9" y="107">IO_L21N_T3_DQS_34</text>
<text x="49" y="105">IO_L21P_T3_DQS_34</text>
<text x="53.6" y="103.1">IO_L20N_T3_34</text>
<text x="205.6" y="105">VDDQ1</text>
<text x="205.6" y="107">VDDQ2</text>
<text x="224.3" y="103.1">VSS3</text>
<text x="224.3" y="105">VSS4</text>
<text x="224.3" y="107">VSS5</text>
<text x="53.6" y="110.8">IO_L22N_T3_34</text>
<text x="53.7" y="108.9">IO_L22P_T3_34</text>
<text x="53.7" y="112.8">IO_L23P_T3_34</text>
<text x="205.6" y="108.9">VDDQ3</text>
<text x="205.6" y="110.8">VDDQ4</text>
<text x="205.6" y="112.8">VDDQ5</text>
<text x="224.3" y="108.9">VSS6</text>
<text x="224.3" y="110.8">VSS7</text>
<text x="224.3" y="112.8">VSS8</text>
<text x="53.6" y="114.7">IO_L23N_T3_34</text>
<text x="53.6" y="118.5">IO_L24N_T3_34</text>
<text x="53.7" y="116.6">IO_L24P_T3_34</text>
<text x="205.6" y="114.7">VDDQ6</text>
<text x="205.6" y="116.6">VDDQ7</text>
<text x="205.6" y="118.5">VDDQ8</text>
<text x="223.3" y="116.6">VSS10</text>
<text x="223.3" y="118.5">VSS11</text>
<text x="224.3" y="114.7">VSS9</text>
<text x="58.9" y="120.5">IO_25_34</text>
<text x="205.6" y="120.5">VDDQ9</text>
<text x="205.6" y="124.3">NC1</text>
<text x="222.9" y="124.3">VSSQ1</text>
<text x="223.3" y="120.5">VSS12</text>
<text x="205.6" y="126.3">NC2</text>
<text x="205.6" y="128.2">NC3</text>
<text x="205.6" y="130.1">NC4</text>
<text x="222.9" y="130.1">VSSQ4</text>
<text x="222.9" y="128.2">VSSQ3</text>
<text x="222.9" y="126.3">VSSQ2</text>
<text x="205.6" y="137.8">VREFCA</text>
<text x="222.9" y="132.1">VSSQ5</text>
<text x="222.9" y="134">VSSQ6</text>
<text x="222.9" y="135.9">VSSQ7</text>
<text x="222.9" y="137.8">VSSQ8</text>
<text x="205.6" y="143.6">VREFDQ</text>
<text x="222.9" y="139.8">VSSQ9</text>
<text x="226.4" y="143.6">ZQ</text>
</g>
<g font-size="1.7">
<text x="69" y="24.7">B6</text>
<text x="69" y="26.6">D3</text>
<text x="69" y="28.6">C3</text>
<text x="69" y="30.5">A4</text>
<text x="69" y="32.4">A3</text>
<text x="69" y="34.4">B3</text>
<text x="201.3" y="32.4">T2</text>
<text x="69" y="36.3">A2</text>
<text x="69" y="38.2">B5</text>
<text x="69" y="40.1">A5</text>
<text x="201.2" y="38.2">K7</text>
<text x="201.2" y="40.1">K9</text>
<text x="201.5" y="36.3">J7</text>
<text x="231.1" y="36.3">N3</text>
<text x="231.1" y="38.2">P7</text>
<text x="231.1" y="40.1">P3</text>
<text x="69" y="47.9">C4</text>
<text x="69" y="42.1">B2</text>
<text x="69" y="45.9">C5</text>
<text x="69" y="44">B1</text>
<text x="201.2" y="45.9">K3</text>
<text x="201.4" y="42.1">L2</text>
<text x="201.4" y="47.9">L3</text>
<text x="201.5" y="44">J3</text>
<text x="231.1" y="42.1">N2</text>
<text x="231.1" y="44">P8</text>
<text x="231.1" y="45.9">P2</text>
<text x="231.1" y="47.9">R8</text>
<text x="69" y="49.8">E4</text>
<text x="69" y="53.7">F3</text>
<text x="69" y="51.7">D4</text>
<text x="201.2" y="51.7">E3</text>
<text x="201.3" y="53.7">F7</text>
<text x="231.1" y="49.8">R2</text>
<text x="231.1" y="51.7">T8</text>
<text x="231.1" y="53.7">R3</text>
<text x="69" y="59.4">F1</text>
<text x="69" y="55.6">F2</text>
<text x="69" y="57.5">G1</text>
<text x="201.1" y="59.4">H3</text>
<text x="201.3" y="55.6">F2</text>
<text x="201.3" y="57.5">F8</text>
<text x="231.1" y="57.5">R7</text>
<text x="231.1" y="55.6">L7</text>
<text x="231.1" y="59.4">N7</text>
<text x="69" y="61.4">E2</text>
<text x="69" y="63.3">D2</text>
<text x="69" y="65.2">D1</text>
<text x="201" y="63.3">G2</text>
<text x="201.1" y="61.4">H8</text>
<text x="201.1" y="65.2">H7</text>
<text x="231.1" y="61.4">T3</text>
<text x="231.1" y="63.3">T7</text>
<text x="231.1" y="65.2">M7</text>
<text x="69" y="69.1">G4</text>
<text x="69" y="71">F4</text>
<text x="69" y="67.2">C1</text>
<text x="201.1" y="67.2">D7</text>
<text x="201.1" y="71">C8</text>
<text x="201.1" y="69.1">C3</text>
<text x="231.1" y="67.2">M2</text>
<text x="231.1" y="69.1">N8</text>
<text x="231.1" y="71">M3</text>
<text x="69" y="73">H4</text>
<text x="69" y="74.9">H3</text>
<text x="69" y="76.8">H2</text>
<text x="201.1" y="73">C2</text>
<text x="201.2" y="74.9">A7</text>
<text x="201.2" y="76.8">A2</text>
<text x="231.1" y="74.9">K1</text>
<text x="257.2" y="76.5">1V5</text>
<text x="69" y="80.7">J2</text>
<text x="69" y="82.6">J1</text>
<text x="69" y="78.8">H1</text>
<text x="201.2" y="78.8">B8</text>
<text x="201.2" y="80.7">A3</text>
<text x="231.1" y="78.8">B2</text>
<text x="231.1" y="80.7">G7</text>
<text x="231.1" y="82.6">R9</text>
<text x="69" y="84.5">K4</text>
<text x="69" y="88.4">J4</text>
<text x="69" y="86.5">K3</text>
<text x="141.3" y="88">1V5</text>
<text x="201.1" y="84.5">C7</text>
<text x="201.2" y="86.5">B7</text>
<text x="231.1" y="84.5">K2</text>
<text x="231.1" y="86.5">K8</text>
<text x="231.1" y="88.4">N1</text>
<text x="241.7" y="88">1V5</text>
<text x="258.4" y="86.5" transform="rotate(-90 258.4 86.5)">100NF</text>
<text x="262.2" y="86.5" transform="rotate(-90 262.2 86.5)">100NF</text>
<text x="69" y="92.3">M1</text>
<text x="69" y="90.3">J3</text>
<text x="69" y="94.2">L1</text>
<text x="201" y="92.3">G3</text>
<text x="201.3" y="90.3">F3</text>
<text x="231.1" y="94.2">D9</text>
<text x="231.1" y="90.3">N9</text>
<text x="231.1" y="92.3">R1</text>
<text x="69" y="98.1">M2</text>
<text x="69" y="96.1">M3</text>
<text x="69" y="100">P2</text>
<text x="69" y="101.9">N1</text>
<text x="142.6" y="98.1" transform="rotate(-90 142.6 98.1)">100NF</text>
<text x="146.4" y="98.1" transform="rotate(-90 146.4 98.1)">100NF</text>
<text x="201.1" y="96.1">D3</text>
<text x="201.2" y="98.1">E7</text>
<text x="231.1" y="98.1">A9</text>
<text x="231.1" y="100">B3</text>
<text x="231.1" y="101.9">E1</text>
<text x="69" y="103.8">P4</text>
<text x="69" y="105.8">P3</text>
<text x="69" y="107.7">L3</text>
<text x="185.7" y="103.5">1V5</text>
<text x="201.1" y="107.7">C1</text>
<text x="201.2" y="103.8">A1</text>
<text x="201.2" y="105.8">A8</text>
<text x="231.1" y="103.8">G8</text>
<text x="231.1" y="105.8">J2</text>
<text x="231.1" y="107.7">J8</text>
<text x="69" y="111.6">M5</text>
<text x="69" y="109.6">L2</text>
<text x="69" y="113.5">M4</text>
<text x="201.1" y="109.6">C9</text>
<text x="201.1" y="111.6">D2</text>
<text x="201.2" y="113.5">E9</text>
<text x="231.1" y="109.6">M1</text>
<text x="231.1" y="111.6">M9</text>
<text x="231.1" y="113.5">P1</text>
<text x="69" y="119.3">L5</text>
<text x="69" y="115.4">P5</text>
<text x="69" y="117.4">N4</text>
<text x="141.3" y="117">1V5</text>
<text x="201.1" y="117.4">H2</text>
<text x="201.1" y="119.3">H9</text>
<text x="201.3" y="115.4">F1</text>
<text x="231.1" y="115.4">P9</text>
<text x="231.1" y="117.4">T1</text>
<text x="231.1" y="119.3">T9</text>
<text x="201.5" y="123.2">J1</text>
<text x="201.5" y="125.1">J9</text>
<text x="231.1" y="125.1">B9</text>
<text x="231.1" y="123.2">B1</text>
<text x="201.4" y="127">L1</text>
<text x="201.4" y="128.9">L9</text>
<text x="231.1" y="128.9">D8</text>
<text x="231.1" y="127">D1</text>
<text x="231.1" y="130.9">E2</text>
<text x="39" y="136.3">1V5</text>
<text x="60.3" y="136.3">1V5</text>
<text x="200.9" y="136.7">M8</text>
<text x="231.1" y="132.8">E8</text>
<text x="231.1" y="134.7">F9</text>
<text x="231.1" y="136.7">G1</text>
<text x="201.1" y="142.5">H1</text>
<text x="231.1" y="138.6">G9</text>
<text x="231.1" y="142.5">L8</text>
<text x="41" y="156.6">2</text>
<text x="62.2" y="156.6">2</text>
<text x="41" y="170.9">1</text>
<text x="62.2" y="170.9">1</text>
<text x="216.2" y="173.4">Title</text>
<text x="216.2" y="179.1">Size</text>
<text x="224" y="179.2">Document Number</text>
<text x="279.9" y="179.2">Rev</text>
<text x="216.2" y="185">Date:</text>
<text x="218.2" y="181.1">B</text>
<text x="224" y="181.1">&lt;Doc&gt;</text>
<text x="226.3" y="185">Wednesday, June 24, 2020</text>
<text x="254.9" y="185">Sheet</text>
<text x="264.5" y="185">4</text>
<text x="270.3" y="185">of</text>
<text x="276.1" y="185">4</text>
<text x="281.9" y="181.1">&lt;1&gt;</text>
</g>
<g font-size="1.7" fill="#f00">
<text x="77.6" y="28.5">DDR_D9</text>
<text x="77.6" y="26.6">DDR_DQM1</text>
<text x="77.6" y="30.4">DDR_D14</text>
<text x="77.6" y="32.4">DDR_D15</text>
<text x="77.6" y="34.3">DDR_DQS1+</text>
<text x="135.6" y="34.3">DDR_CLK+</text>
<text x="186.7" y="32.4">DDR_RESETN</text>
<text x="77.6" y="40.1">DDR_D12</text>
<text x="77.6" y="38.2">DDR_D10</text>
<text x="77.6" y="36.2">DDR_DQS1-</text>
<text x="186.7" y="40.1">DDR_CKE</text>
<text x="186.7" y="38.2">DDR_CLK-</text>
<text x="186.7" y="36.2">DDR_CLK+</text>
<text x="237.9" y="40.1">DDR_A2</text>
<text x="237.9" y="38.2">DDR_A1</text>
<text x="237.9" y="36.2">DDR_A0</text>
<text x="77.6" y="42">DDR_D13</text>
<text x="77.6" y="43.9">DDR_D11</text>
<text x="77.6" y="47.8">DDR_D8</text>
<text x="89.2" y="45.9">KEY0</text>
<text x="135.6" y="43.9">DDR_CLK-</text>
<text x="135.6" y="47.8">DDR_CS</text>
<text x="186.7" y="45.9">DDR_CAS</text>
<text x="186.7" y="43.9">DDR_RAS</text>
<text x="186.7" y="42">DDR_CS</text>
<text x="186.7" y="47.8">DDR_WE</text>
<text x="237.9" y="43.9">DDR_A4</text>
<text x="237.9" y="42">DDR_A3</text>
<text x="237.9" y="47.8">DDR_A6</text>
<text x="237.9" y="45.9">DDR_A5</text>
<text x="77.6" y="49.7">DDR_D3</text>
<text x="77.6" y="53.6">DDR_D7</text>
<text x="77.6" y="51.7">DDR_D1</text>
<text x="188.6" y="53.6">DDR_D1</text>
<text x="188.6" y="51.7">DDR_D0</text>
<text x="237.9" y="51.7">DDR_A8</text>
<text x="237.9" y="49.7">DDR_A7</text>
<text x="237.9" y="53.6">DDR_A9</text>
<text x="77.6" y="59.4">DDR_DQS0-</text>
<text x="77.6" y="57.5">DDR_DQS0+</text>
<text x="77.6" y="55.5">DDR_D4</text>
<text x="188.6" y="59.4">DDR_D4</text>
<text x="188.6" y="57.5">DDR_D3</text>
<text x="188.6" y="55.5">DDR_D2</text>
<text x="237.9" y="59.4">DDR_A12</text>
<text x="237.9" y="57.5">DDR_A11</text>
<text x="237.9" y="55.5">DDR_A10</text>
<text x="77.6" y="61.3">DDR_D0</text>
<text x="77.6" y="63.3">DDR_DQM0</text>
<text x="77.6" y="65.2">DDR_D6</text>
<text x="135.6" y="63.3">DDR_RESETN</text>
<text x="188.6" y="65.2">DDR_D7</text>
<text x="188.6" y="63.3">DDR_D6</text>
<text x="188.6" y="61.3">DDR_D5</text>
<text x="237.9" y="61.3">DDR_A13</text>
<text x="77.6" y="67.1">DDR_D2</text>
<text x="77.6" y="69">DDR_D5</text>
<text x="89.2" y="71">nRESET</text>
<text x="188.6" y="69">DDR_D9</text>
<text x="188.6" y="67.1">DDR_D8</text>
<text x="188.6" y="71">DDR_D10</text>
<text x="237.9" y="71">DDR_BA2</text>
<text x="237.9" y="69">DDR_BA1</text>
<text x="237.9" y="67.1">DDR_BA0</text>
<text x="77.6" y="76.8">DDR_CKE</text>
<text x="77.6" y="74.8">DDR_RAS</text>
<text x="77.6" y="72.9">DDR_CAS</text>
<text x="188.6" y="76.8">DDR_D13</text>
<text x="188.6" y="74.8">DDR_D12</text>
<text x="188.6" y="72.9">DDR_D11</text>
<text x="237.9" y="74.8">DDR_ODT</text>
<text x="77.6" y="78.7">DDR_A10</text>
<text x="77.6" y="82.6">DDR_CLK-</text>
<text x="77.6" y="80.6">DDR_CLK+</text>
<text x="188.6" y="80.6">DDR_D15</text>
<text x="188.6" y="78.7">DDR_D14</text>
<text x="77.6" y="88.3">DDR_WE</text>
<text x="77.6" y="86.4">DDR_BA2</text>
<text x="77.6" y="84.5">DDR_ODT</text>
<text x="188.6" y="84.5">DDR_DQS1+</text>
<text x="188.6" y="86.4">DDR_DQS1-</text>
<text x="77.6" y="94.1">DDR_A4</text>
<text x="77.6" y="92.2">DDR_A6</text>
<text x="77.6" y="90.3">DDR_BA1</text>
<text x="188.6" y="90.3">DDR_DQS0+</text>
<text x="188.6" y="92.2">DDR_DQS0-</text>
<text x="77.6" y="96.1">DDR_A5</text>
<text x="77.6" y="98">DDR_A11</text>
<text x="77.6" y="101.9">DDR_A1</text>
<text x="77.6" y="99.9">DDR_A12</text>
<text x="188.6" y="98">DDR_DQM0</text>
<text x="188.6" y="96.1">DDR_DQM1</text>
<text x="77.6" y="103.8">DDR_A9</text>
<text x="77.6" y="105.7">DDR_A0</text>
<text x="77.6" y="107.7">DDR_BA0</text>
<text x="77.6" y="109.6">DDR_A8</text>
<text x="77.6" y="111.5">DDR_A3</text>
<text x="77.6" y="113.4">DDR_A7</text>
<text x="77.6" y="119.2">DDR_RESETN</text>
<text x="77.6" y="115.4">DDR_A13</text>
<text x="77.6" y="117.3">DDR_A2</text>
<text x="162.6" y="132.7">DDR_VREF</text>
<text x="189.6" y="136.6">DDR_VREF</text>
<text x="189.6" y="142.4">DDR_VREF</text>
<text x="44.8" y="152.1">KEY0</text>
<text x="66.1" y="152.1">nRESET</text>
</g>
<g font-size="1.4">
<text x="30.9" y="1.4">5</text>
<text x="88.8" y="1.4">4</text>
<text x="146.7" y="1.4">3</text>
<text x="204.7" y="1.4">2</text>
<text x="262.6" y="1.4">1</text>
<text x=".5" y="26.1">D</text>
<text x="292" y="26.1">D</text>
<text x=".5" y="71.9">C</text>
<text x="292" y="71.9">C</text>
<text x=".5" y="117.8">B</text>
<text x="292" y="117.8">B</text>
<text x=".5" y="163.6">A</text>
<text x="292" y="163.6">A</text>
<text x="30.9" y="186.8">5</text>
<text x="88.8" y="186.8">4</text>
<text x="146.7" y="186.8">3</text>
<text x="204.7" y="186.8">2</text>
<text x="262.6" y="186.8">1</text>
</g>
</svg>
